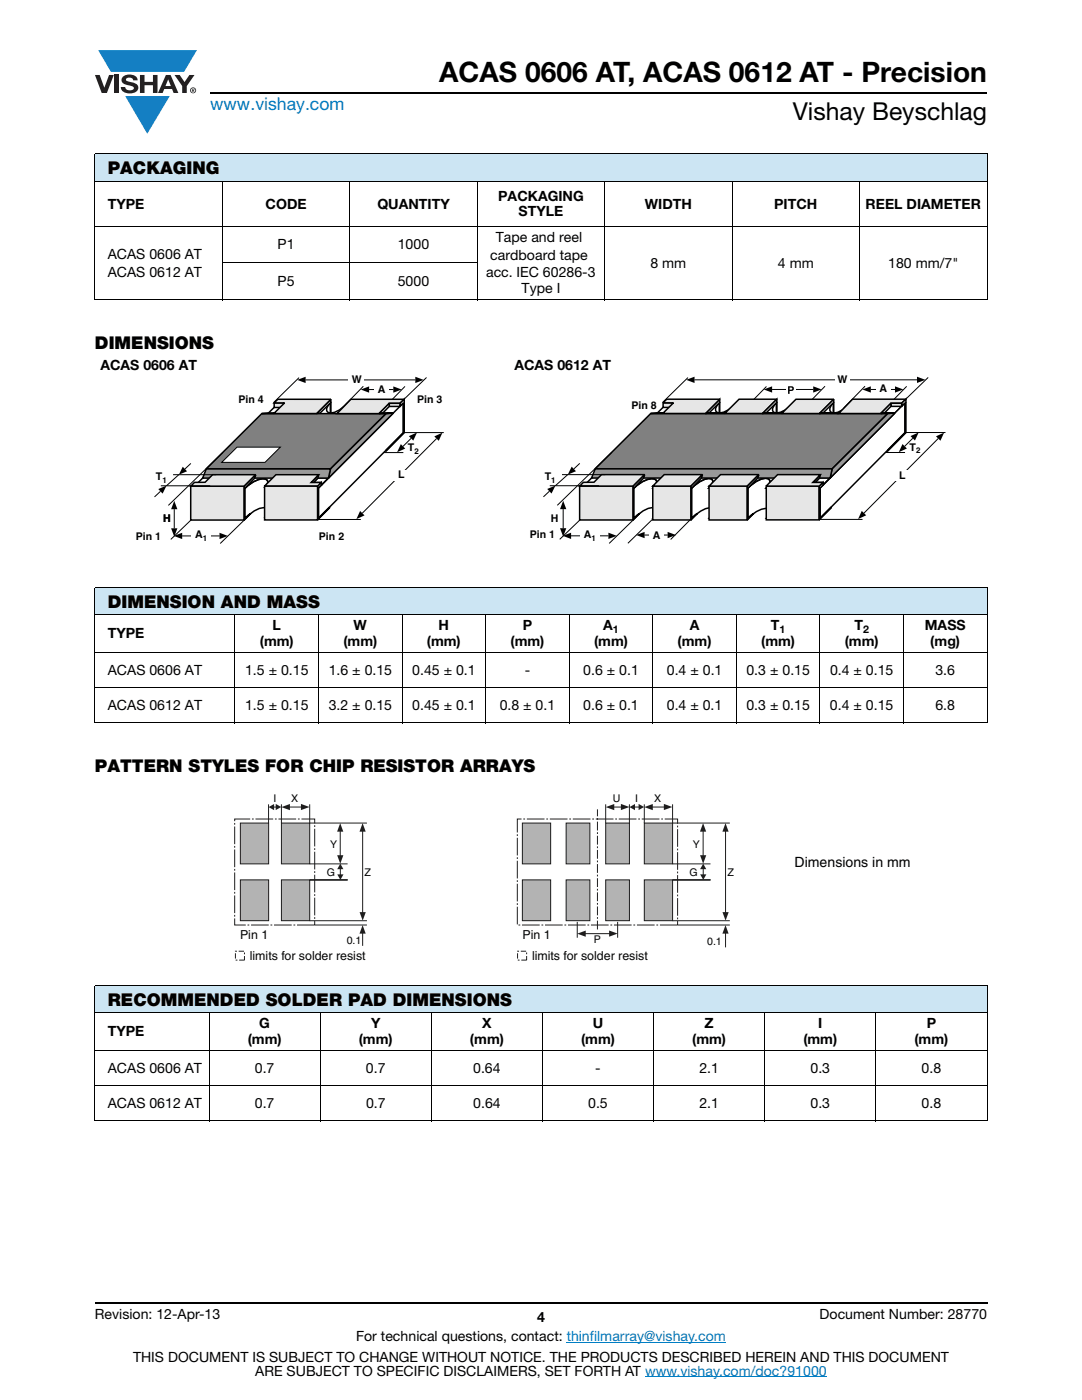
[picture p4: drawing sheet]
<svg xmlns="http://www.w3.org/2000/svg" width="216mm" height="279mm" viewBox="0 0 216 279" stroke-linecap="round" stroke-linejoin="round" font-family="sans-serif">
<g fill="#147fc3">
<path d="M19.6 10h19.7l-2.6 4.3h-1.1h-13.5z"/>
<path d="M25 19.2h8.9l-4.5 7.5z"/>
</g>
<g fill="#231f20">
<path d="M18.9 15h1l.9 2.5 1-2.5h.9l-1.4 3.6h-1z"/>
<path d="M22.9 15h.9v3.6h-.9z"/>
<path d="M24.6 15.3a2.1 2.1 0 0 1 2.8 .3l.1 .4h-.9a.79 .79 0 0 0-.7-.5 .79 .79 0 0 0-.8 .4l.3 .3 1 .2a1.08 1.08 0 0 1 1.2 1 1.08 1.08 0 0 1-1.1 1.2 1.73 1.73 0 0 1-2.4-1.2h.9a.96 .96 0 0 0 .8 .6 .96 .96 0 0 0 .9-.4 1.31 1.31 0 0 0-1.2-.6 1.03 1.03 0 0 1-1.1-.6 1.03 1.03 0 0 1 .2-1.1z"/>
<path d="M27.9 15h.9v1.3h1.7v-1.3h.9v3.6h-.9v-1.6h-1.7v1.6h-.9z"/>
<path d="M34.8 15h1.1l.9 1.4 1-1.4h1l-1.5 2.2v1.4h-.9v-1.4z"/>
<path d="M33.6 15.9l.5 1.3h-1.1zM33.1 15l-1.6 3.6h1l.3-.8h1.5l.3 .8h1l-1.6-3.6z"/>
<path d="M38.1 18a.46 .46 0 0 1 .9 0 .46 .46 0 0 1-.9 0zM37.9 18a.6 .6 0 0 0 1.2 0 .6 .6 0 0 0-1.2 0z"/>
<path d="M38.4 17.8h.2v.2h-.2zM38.3 17.7v.7h.1v-.3l.4 .3-.2-.3 .2-.2-.1-.2z"/>
</g>
<path d="M42 18.6h155M18.9 260h178.1" fill="none" stroke="#000" stroke-width=".36"/>
<path d="M113.1 267.9h31.7M128.7 274.8h36.3" fill="none" stroke="#007ec4" stroke-width=".2"/>
<g fill="#cce5f3">
<path d="M18.9 30.7h178.1v5.5h-178.1z"/>
<path d="M18.9 117.2h178.1v5.5h-178.1z"/>
<path d="M18.9 196.6h178.1v5.5h-178.1z"/>
</g>
<g fill="none" stroke="#000" stroke-width=".2">
<path d="M18.9 30.7h178.1M18.9 36.2h178.1M18.9 30.8v29M44.4 36.1v23.8M69.8 36.1v23.8M95.2 36.1v23.8M120.7 36.1v23.8M146.1 36.1v23.8M171.5 36.1v23.8M197 30.8v29M18.9 45.2h178.1M18.9 59.8h178.1"/>
<path d="M44.3 52.4h51M18.9 117.2h178.1M18.9 117.3v26.9M197 117.3v26.9M18.9 122.7h178.1M18.9 130.3h178.1M18.9 137.3h178.1M46.9 122.6v21.8M63.6 122.6v21.8M80.2 122.6v21.8M96.9 122.6v21.8M113.6 122.6v21.8"/>
<path d="M130.3 122.6v21.8M146.9 122.6v21.8M163.6 122.6v21.8M180.3 122.6v21.8M18.9 144.3h178.1M18.9 196.6h178.1M18.9 196.7v26.9M197 196.7v26.9M18.9 202.1h178.1M18.9 209.7h178.1M18.9 216.7h178.1M41.7 202v21.8"/>
<path d="M63.9 202v21.8M86.1 202v21.8M108.2 202v21.8M130.4 202v21.8M152.6 202v21.8M174.8 202v21.8M18.9 223.7h178.1"/>
</g>
<path d="M105.7 74.7h83v33.8h-83z" fill="#fff"/>
<path d="M137.3 75.4l-5.1 4.9M152.9 77.1l-4.2 4.4M164.6 77.1l-4.2 4.3M180.9 77.1l-4.2 4.3M185.2 75.3l-4.8 4.7M122 97.7l-10.3 9.9M173.2 90.3h7.4M180.3 86.3h8.4M131.5 102.4l-6.2 6M161 103.7h11.1" fill="none" stroke="#000" stroke-width=".2"/>
<path d="M116 97.4l17.2-17h10.3a1.3 1.3 0 0 0-.5 1.8 2.09 2.09 0 0 0 2.2-.3l1.8-1.5h7.9a1.32 1.32 0 0 0-.6 1.8 2.1 2.1 0 0 0 2.3-.3l1.8-1.5h7.8a1.3 1.3 0 0 0-.4 1.8 2.02 2.02 0 0 0 2.2-.3l1.7-1.5h10.9l-16.9 17h-10.8l.5-.6 .2-.9a1.26 1.26 0 0 0-1.8-.3l-1.6 1-.9 .8h-7.8l.5-.6 .2-.9a1.19 1.19 0 0 0-1.7-.2l-1.6 .9-.8 .8h-7.8l.5-.6 .2-.5v-.4a1.61 1.61 0 0 0-2-.1l-1.6 .9-.9 .7z" fill="none" stroke="#000" stroke-width=".3"/>
<path d="M118.8 93.6l11-11.1h47.3l-11 11.1z" fill-rule="evenodd" fill="#808080"/>
<path d="M116.1 97.4h10.4a5.5 5.5 0 0 1 3.9-1.8l.4 .1 .2 .3v.4l-.7 1h7.7a5.5 5.5 0 0 1 3.7-1.9l.4 .2 .1 .3v.4l-.8 1h7.9a5.3 5.3 0 0 1 3.7-1.9l.4 .1 .2 .3v.4l-.7 1.1h10.7v6h-10.7l.5-.6 .3-.5v-.4a1.35 1.35 0 0 0-1.9-.2l-1.6 .9-.9 .8h-7.8a1.54 1.54 0 0 0 .6-1.9 2.02 2.02 0 0 0-2.2 .4l-1.9 1.5h-7.7a1.36 1.36 0 0 0 .6-1.9 2.27 2.27 0 0 0-2.5 .4l-1.8 1.5h-10.5zM118.8 93.6l11-11.1h47.3l-11 11.1z" fill="none" stroke="#000" stroke-width=".3"/>
<path d="M180.6 80.4v6l-16.9 17v-6z" fill-rule="evenodd" fill="#fff"/>
<path d="M180.6 80.4v6l-16.9 17v-6z" fill="none" stroke="#000" stroke-width=".3"/>
<path d="M166 93.6l11.2-11.1 1.4-.1-13 13z" fill-rule="evenodd" fill="#999"/>
<path d="M166 93.6l11.2-11.1 1.4-.1-13 13z" fill="none" stroke="#000" stroke-width=".3"/>
<path d="M152.9 97h10.6v6.8h-10.6z" fill="#e6e6e6"/>
<path d="M152.9 97h10.6v6.8h-10.6zM162.2 96.3h2v.5h-2zM163.6 95.4h2.1l-1.4 1.4h-2.1z" fill="none" stroke="#000" stroke-width=".3"/>
<path d="M163.5 97l.7-.7v.5l-.6 .6v6l2.3-2.2v.2l-2.4 2.4z" fill-rule="evenodd" fill="#e6e6e6"/>
<path d="M163.5 97l.7-.7v.5l-.6 .6v6l2.3-2.2v.2l-2.4 2.4z" fill="none" stroke="#000" stroke-width=".3"/>
<path d="M118.8 93.6h47.2l-.4 1.8h-47.6z" fill-rule="evenodd" fill="#999"/>
<path d="M118.8 93.6h47.2l-.4 1.8h-47.6z" fill="none" stroke="#000" stroke-width=".3"/>
<path d="M163.7 94.7l-.1 .7-1.4 1.4v-.5z" fill-rule="evenodd" fill="#e6e6e6"/>
<path d="M163.7 94.7l-.1 .7-1.4 1.4v-.5z" fill="none" stroke="#000" stroke-width=".3"/>
<path d="M155.2 94.7h8.5l-1.5 1.6h2l-.7 .7h-10.6z" fill-rule="evenodd" fill="#e6e6e6"/>
<path d="M155.2 94.7h8.5l-1.5 1.6h2l-.7 .7h-10.6z" fill="none" stroke="#000" stroke-width=".3"/>
<path d="M141.5 97h7.6v6.8h-7.6z" fill="#e6e6e6"/>
<path d="M141.5 97h7.6v6.8h-7.6z" fill="none" stroke="#000" stroke-width=".3"/>
<path d="M143.8 94.7h7.6l-2.3 2.3h-7.6z" fill-rule="evenodd" fill="#e6e6e6"/>
<path d="M143.8 94.7h7.6l-2.3 2.3h-7.6z" fill="none" stroke="#000" stroke-width=".3"/>
<path d="M151.4 94.7l-.2 .7-1.9 2v6l1.1-.9-1.3 1.3v-6.8z" fill-rule="evenodd" fill="#e6e6e6"/>
<path d="M151.4 94.7l-.2 .7-1.9 2v6l1.1-.9-1.3 1.3v-6.8z" fill="none" stroke="#000" stroke-width=".3"/>
<path d="M130.3 97h7.6v6.8h-7.6z" fill="#e6e6e6"/>
<path d="M130.3 97h7.6v6.8h-7.6z" fill="none" stroke="#000" stroke-width=".3"/>
<path d="M132.5 94.7h7.7l-2.3 2.3h-7.6z" fill-rule="evenodd" fill="#e6e6e6"/>
<path d="M132.5 94.7h7.7l-2.3 2.3h-7.6z" fill="none" stroke="#000" stroke-width=".3"/>
<path d="M140.2 94.7l-.2 .7-2 2v6l1.2-.9-1.3 1.3v-6.8z" fill-rule="evenodd" fill="#e6e6e6"/>
<path d="M140.2 94.7l-.2 .7-2 2v6l1.2-.9-1.3 1.3v-6.8z" fill="none" stroke="#000" stroke-width=".3"/>
<path d="M115.7 97h10.6v6.8h-10.6z" fill="#e6e6e6"/>
<path d="M115.7 97h10.6v6.8h-10.6z" fill="none" stroke="#000" stroke-width=".3"/>
<path d="M116.4 96.3l2.1-.1 1.5-1.5h8.6l-2.3 2.3h-10.6z" fill-rule="evenodd" fill="#e6e6e6"/>
<path d="M116.4 96.3l2.1-.1 1.5-1.5h8.6l-2.3 2.3h-10.6z" fill="none" stroke="#000" stroke-width=".3"/>
<path d="M128.6 94.7l-.2 .7-1.9 2v6l1.1-.9-1.3 1.3v-6.8z" fill-rule="evenodd" fill="#e6e6e6"/>
<path d="M128.6 94.7l-.2 .7-1.9 2v6l1.1-.9-1.3 1.3v-6.8z" fill="none" stroke="#000" stroke-width=".3"/>
<path d="M170.1 79.7h10.6l-.8 .8h-2.1l-2.1 2h-8.4z" fill-rule="evenodd" fill="#e6e6e6"/>
<path d="M170.1 79.7h10.6l-.8 .8h-2.1l-2.1 2h-8.4z" fill="none" stroke="#000" stroke-width=".3"/>
<path d="M179.9 80.5l.9-.9v6.8l-3.6 3.6-.1-.2 3.5-3.5v-5.9l-.7 .7z" fill-rule="evenodd" fill="#e6e6e6"/>
<path d="M179.9 80.5l.9-.9v6.8l-3.6 3.6-.1-.2 3.5-3.5v-5.9l-.7 .7z" fill="none" stroke="#000" stroke-width=".3"/>
<path d="M177.8 80.5h2.1v.6h-2.1z" fill="#e6e6e6"/>
<path d="M177.8 80.5h2.1v.6h-2.1z" fill="none" stroke="#000" stroke-width=".3"/>
<path d="M177.8 80.5v.6l-1.3 1.3-.8 .1z" fill-rule="evenodd" fill="#e6e6e6"/>
<path d="M177.8 80.5v.6l-1.3 1.3-.8 .1z" fill="none" stroke="#000" stroke-width=".3"/>
<path d="M156 82.5l2.8-2.8h7.6l-2.9 2.8z" fill-rule="evenodd" fill="#e6e6e6"/>
<path d="M156 82.5l2.8-2.8h7.6l-2.9 2.8z" fill="none" stroke="#000" stroke-width=".3"/>
<path d="M163.5 82.5l2.9-2.8v2.7h-.1v-2l-2 2z" fill-rule="evenodd" fill="#e6e6e6"/>
<path d="M163.5 82.5l2.9-2.8v2.7h-.1v-2l-2 2z" fill="none" stroke="#000" stroke-width=".3"/>
<path d="M147.5 79.7h7.5l-2.8 2.8h-7.6z" fill-rule="evenodd" fill="#e6e6e6"/>
<path d="M147.5 79.7h7.5l-2.8 2.8h-7.6z" fill="none" stroke="#000" stroke-width=".3"/>
<path d="M152.2 82.5l2.8-2.8v2.7h-.1v-2l-2 2z" fill-rule="evenodd" fill="#e6e6e6"/>
<path d="M152.2 82.5l2.8-2.8v2.7h-.1v-2l-2 2z" fill="none" stroke="#000" stroke-width=".3"/>
<path d="M140.8 82.5l2.8-2.8v2.7h-.1v-2l-2 2z" fill-rule="evenodd" fill="#e6e6e6"/>
<path d="M140.8 82.5l2.8-2.8v2.7h-.1v-2l-2 2z" fill="none" stroke="#000" stroke-width=".3"/>
<path d="M132.3 80.4h3.1v.9h-3.1z" fill="#e6e6e6"/>
<path d="M132.3 80.4h3.1v.9h-3.1z" fill="none" stroke="#000" stroke-width=".3"/>
<path d="M133 79.7h10.6l-2.8 2.8h-8.6l2.2-2.1h-2.1z" fill-rule="evenodd" fill="#e6e6e6"/>
<path d="M133 79.7h10.6l-2.8 2.8h-8.6l2.2-2.1h-2.1zM129.8 82.5l2.5-.1zM140.8 82.5l3.9-.1zM152.1 82.5l4-.1zM163.5 82.5l3.9-.1zM175.8 82.5l2.8-.1z" fill="none" stroke="#000" stroke-width=".3"/>
<path d="M129.8 82.5h2.5M140.8 82.5h3.9M152.1 82.5h4M163.5 82.5h3.9M175.8 82.5h2.8" fill="none" stroke="#808080" stroke-width=".2"/>
<g fill="none" stroke="#000" stroke-width=".2">
<path d="M138.6 75.8h44.4M154.1 77.7h8.2M172.6 77.1l-4.2 4.3M173.7 77.7h4.9M109.6 98l-1.2 1.2M109.7 96.9h9.8M112.1 94.7h8.6M113.3 94.7l-2.5 2.2M115.7 92.5l-1.2 1.1M122.1 90.2l-10.9 10.7M182.1 87.5l-1.6 1.6M187.2 87.5l-14.8 14.9"/>
<path d="M112.4 101.6v3.8M127.8 102.4l-6.2 6.1"/>
</g>
<g fill="#000">
<path d="M136.9 75.8l1.7-.6v1.2zM152.4 77.7l1.7-.6v1.3zM162.3 77.1l1.6 .6-1.6 .7zM172.1 77.7l1.7-.6v1.3zM178.6 77.1l1.7 .6-1.7 .7zM183 75.2l1.7 .6-1.7 .6zM109.2 97.6l1.6-.7-.7 1.6zM112.4 99.9l.6 1.7h-1.3zM114.1 93.1l.8 .9-1.6 .7zM180.1 88.6l.9 .9-1.7 .7zM181.7 87l1.6-.7-.7 1.6zM186.8 87.1l1.6-.8-.7 1.7z"/>
<path d="M111.7 105.4h1.3l-.6 1.7zM172 102l.8 .8-1.6 .8z"/>
</g>
<g fill="#fff">
<path d="M166.7 75.3h2.8v.9h-2.8z"/>
<path d="M156.9 77.5h1.9v.5h-1.9z"/>
</g>
<path d="M157.6 77.3v.5a.32 .32 0 0 0 .3 0 .32 .32 0 0 0 .2-.3zM157.2 77.1h.5a.5 .5 0 0 1 .7 .4 .5 .5 0 0 1-.6 .5h-.2v.6h-.4z" fill-rule="evenodd" fill="#000"/>
<g fill="#fff">
<path d="M174.7 77.5h3v.4h-3z"/>
<path d="M178.6 93.9h2.4v2.1h-2.4z"/>
</g>
<path d="M128.6 106.8h4.6M137.7 103.7l-3.9 4" fill="none" stroke="#000" stroke-width=".2"/>
<path d="M126.9 106.8l1.7-.6v1.2zM133.2 106.2l1.7 .6-1.7 .6z" fill="#000"/>
<path d="M129.6 106.5h2.9v.6h-2.9z" fill="#fff"/>
<path d="M113.9 106.9h7.5" fill="none" stroke="#000" stroke-width=".2"/>
<path d="M112.3 106.9l1.7-.6v1.3zM121.4 106.3l1.7 .6-1.7 .7z" fill="#000"/>
<g fill="#fff">
<path d="M115.7 106.7h3.9v.5h-3.9z"/>
<path d="M27.1 74.7h61.5v33.8h-61.5z"/>
</g>
<path d="M59.7 75.4l-5.1 4.9M80.8 77.1l-4.2 4.4M85.1 75.3l-4.9 4.7M44.4 97.8l-10.3 9.9M73.1 90.3h7.4M80.1 86.3h8.5M60.9 103.7h11.1" fill="none" stroke="#000" stroke-width=".2"/>
<path d="M69.4 80.4a5 5 0 0 1-3.7 2l-.3-.2a1.3 1.3 0 0 1 .5-1.8h-10.3l-17.2 17h10.5a4.5 4.5 0 0 1 4.2-1.7l.3 .2v.4l-.7 1.1" fill="none" stroke="#000" stroke-width=".3"/>
<path d="M41.2 93.6l11-11.1h24.8l-11 11.1z" fill-rule="evenodd" fill="#808080"/>
<path d="M41.2 93.6l11-11.1h24.8l-11 11.1zM52.7 97.4l.5-.5 .2-.5v-.4a1.42 1.42 0 0 0-1.9-.3l-1.7 .9-.9 .8h-10.4v6h10.4a5.5 5.5 0 0 1 4-2l.4 .1a1.36 1.36 0 0 1-.6 1.9" fill="none" stroke="#000" stroke-width=".3"/>
<path d="M80.5 80.4v6l-16.9 17v-6z" fill-rule="evenodd" fill="#fff"/>
<path d="M80.5 80.4v6l-16.9 17v-6z" fill="none" stroke="#000" stroke-width=".3"/>
<path d="M65.9 93.6l11.2-11.1 1.4-.1-13 13z" fill-rule="evenodd" fill="#999"/>
<path d="M62.1 96.3h2v.5h-2zM63.5 95.4h2l-1.3 1.4h-2.1zM65.9 93.6l11.2-11.1 1.4-.1-13 13z" fill="none" stroke="#000" stroke-width=".3"/>
<path d="M63.3 97l.8-.7v.5l-.6 .6v6l2.3-2.2-.1 .2-2.4 2.4z" fill-rule="evenodd" fill="#e6e6e6"/>
<path d="M63.3 97l.8-.7v.5l-.6 .6v6l2.3-2.2-.1 .2-2.4 2.4z" fill="none" stroke="#000" stroke-width=".3"/>
<path d="M41.2 93.6h24.7l-.4 1.8h-25.1z" fill-rule="evenodd" fill="#999"/>
<path d="M41.2 93.6h24.7l-.4 1.8h-25.1z" fill="none" stroke="#000" stroke-width=".3"/>
<path d="M63.6 94.7l-.1 .7-1.4 1.4v-.5z" fill-rule="evenodd" fill="#e6e6e6"/>
<path d="M63.6 94.7l-.1 .7-1.4 1.4v-.5z" fill="none" stroke="#000" stroke-width=".3"/>
<path d="M52.8 97l2.3-2.3h8.5l-1.5 1.6h2l-.7 .7z" fill-rule="evenodd" fill="#e6e6e6"/>
<path d="M52.8 97l2.3-2.3h8.5l-1.5 1.6h2l-.7 .7z" fill="none" stroke="#000" stroke-width=".3"/>
<path d="M38.1 97h10.6v6.8h-10.6z" fill="#e6e6e6"/>
<path d="M38.1 97h10.6v6.8h-10.6z" fill="none" stroke="#000" stroke-width=".3"/>
<path d="M38.8 96.3h2.1l1.5-1.6h8.6l-2.3 2.3h-10.6z" fill-rule="evenodd" fill="#e6e6e6"/>
<path d="M38.8 96.3h2.1l1.5-1.6h8.6l-2.3 2.3h-10.6z" fill="none" stroke="#000" stroke-width=".3"/>
<path d="M51 94.7l-.2 .7-1.9 2v6l1.1-.9-1.3 1.3v-6.8z" fill-rule="evenodd" fill="#e6e6e6"/>
<path d="M51 94.7l-.2 .7-1.9 2v6l1.1-.9-1.3 1.3v-6.8z" fill="none" stroke="#000" stroke-width=".3"/>
<path d="M70 79.7h10.6l-.8 .8h-2.1l-2.1 2h-8.4z" fill-rule="evenodd" fill="#e6e6e6"/>
<path d="M70 79.7h10.6l-.8 .8h-2.1l-2.1 2h-8.4z" fill="none" stroke="#000" stroke-width=".3"/>
<path d="M79.8 80.5l.9-.8v6.7l-3.6 3.6-.1-.2 3.5-3.4v-6l-.7 .7z" fill-rule="evenodd" fill="#e6e6e6"/>
<path d="M79.8 80.5l.9-.8v6.7l-3.6 3.6-.1-.2 3.5-3.4v-6l-.7 .7z" fill="none" stroke="#000" stroke-width=".3"/>
<path d="M77.7 80.5h2.1v.6h-2.1z" fill="#e6e6e6"/>
<path d="M77.7 80.5h2.1v.6h-2.1z" fill="none" stroke="#000" stroke-width=".3"/>
<path d="M77.7 80.5v.6l-1.3 1.3-.8 .1z" fill-rule="evenodd" fill="#e6e6e6"/>
<path d="M77.7 80.5v.6l-1.3 1.3-.8 .1z" fill="none" stroke="#000" stroke-width=".3"/>
<path d="M63.2 82.5l2.8-2.8v2.7h-.1v-2l-2 2z" fill-rule="evenodd" fill="#e6e6e6"/>
<path d="M63.2 82.5l2.8-2.8v2.7h-.1v-2l-2 2z" fill="none" stroke="#000" stroke-width=".3"/>
<path d="M54.7 80.4h3.1v.9h-3.1z" fill="#e6e6e6"/>
<path d="M54.7 80.4h3.1v.9h-3.1z" fill="none" stroke="#000" stroke-width=".3"/>
<path d="M55.4 79.7h10.6l-2.8 2.8h-8.6l2.2-2.1h-2.1z" fill-rule="evenodd" fill="#e6e6e6"/>
<path d="M55.4 79.7h10.6l-2.8 2.8h-8.6l2.2-2.1h-2.1zM52.2 82.5l2.5-.1zM75.7 82.5l2.8-.1z" fill="none" stroke="#000" stroke-width=".3"/>
<path d="M52.2 82.5h2.5M75.7 82.5h2.8" fill="none" stroke="#808080" stroke-width=".2"/>
<g fill="none" stroke="#000" stroke-width=".2">
<path d="M61 75.8h21.9M72.5 77.1l-4.2 4.3M73.6 77.7h4.9M32 98l-1.2 1.2M32.1 96.9h9.8M34.5 94.7h8.6M35.7 94.7l-2.5 2.3M38.1 92.5l-1.2 1.1M44.5 90.3l-10.9 10.6M82 87.5l-1.6 1.6M87.1 87.5l-14.8 14.9M34.8 101.6v3.9"/>
<path d="M50.1 102.4l-6.2 6.1"/>
</g>
<path d="M59.3 75.8l1.7-.6v1.2zM72 77.7l1.7-.6v1.3zM78.5 77.1l1.7 .6-1.7 .7zM82.9 75.2l1.6 .6-1.6 .6zM31.6 97.6l1.6-.7-.8 1.6zM34.8 100l.6 1.6h-1.3zM36.5 93.1l.8 1-1.6 .6zM80 88.6l.9 .9-1.7 .8zM81.6 87l1.6-.7-.7 1.6zM86.7 87.1l1.6-.8-.8 1.7zM34.1 105.4h1.3l-.6 1.7zM71.9 102l.8 .9-1.6 .7z" fill="#000"/>
<g fill="#fff">
<path d="M69.6 75.4h3v.8h-3z"/>
<path d="M74.6 77.5h3v.4h-3z"/>
<path d="M78.5 93.9h2.4v2.1h-2.4z"/>
</g>
<path d="M36.3 107h7.5" fill="none" stroke="#000" stroke-width=".2"/>
<path d="M34.7 107l1.7-.7v1.3zM43.8 106.3l1.7 .7-1.7 .6z" fill="#000"/>
<path d="M38.1 106.7h3.9v.5h-3.9z" fill="#fff"/>
<path d="M52.8 97h10.6v6.8h-10.6z" fill="#e6e6e6"/>
<path d="M52.8 97h10.6v6.8h-10.6z" fill="none" stroke="#000" stroke-width=".3"/>
<path d="M44.2 92.3l3.1-3.1h8.6l-3 3.1z" fill-rule="evenodd" fill="#fff"/>
<path d="M44.2 92.3l3.1-3.1h8.6l-3 3.1z" fill="none" stroke="#000" stroke-width=".2"/>
<path d="M103 158.2h43.4v34h-43.4z" fill="#fff"/>
<path d="M104.2 164.3h5.7v8.1h-5.7z" fill="#b3b3b3"/>
<path d="M104.2 164.3h5.7v8.1h-5.7z" fill="none" stroke="#201d1e" stroke-width=".2"/>
<path d="M104.2 175.6h5.7v8.1h-5.7z" fill="#b3b3b3"/>
<path d="M104.2 175.6h5.7v8.1h-5.7z" fill="none" stroke="#201d1e" stroke-width=".2"/>
<path d="M128.6 164.3h5.6v8.1h-5.6z" fill="#b3b3b3"/>
<path d="M128.6 164.3h5.6v8.1h-5.6z" fill="none" stroke="#201d1e" stroke-width=".2"/>
<path d="M128.6 175.6h5.6v8.1h-5.6z" fill="#b3b3b3"/>
<path d="M128.6 175.6h5.6v8.1h-5.6z" fill="none" stroke="#201d1e" stroke-width=".2"/>
<path d="M113 164.3h4.7v8.1h-4.7z" fill="#b3b3b3"/>
<path d="M113 164.3h4.7v8.1h-4.7z" fill="none" stroke="#201d1e" stroke-width=".2"/>
<path d="M113 175.6h4.7v8.1h-4.7z" fill="#b3b3b3"/>
<path d="M113 175.6h4.7v8.1h-4.7z" fill="none" stroke="#201d1e" stroke-width=".2"/>
<path d="M120.9 164.3h4.7v8.1h-4.7z" fill="#b3b3b3"/>
<path d="M120.9 164.3h4.7v8.1h-4.7z" fill="none" stroke="#201d1e" stroke-width=".2"/>
<path d="M120.9 175.6h4.7v8.1h-4.7z" fill="#b3b3b3"/>
<path d="M120.9 160.5v3.8M120.9 175.6h4.7v8.1h-4.7zM122.4 161.1h1.8M125.6 160.5v3.8M128.6 160.5v3.8M134.2 160.5v3.8h11.4M134.2 172.4h7.6M134.2 175.6h7.6M134.2 183.8h11.4M135.2 184.6h10.4" fill="none" stroke="#201d1e" stroke-width=".2"/>
<path d="M103.2 163.5h32v21.1h-32z" fill="none" stroke="#201d1e" stroke-width=".2" stroke-dasharray="3.5 .4 .4 .4" stroke-linecap="butt"/>
<path d="M119.2 185.5v-24" fill="none" stroke="#201d1e" stroke-width=".2" stroke-dasharray="1.8 .4 .4 .4" stroke-linecap="butt"/>
<g fill="#201d1e">
<path d="M123.9 160.4l1.7 .7-1.7 .6z"/>
<path d="M120.9 161.1l1.7-.6v1.2z"/>
</g>
<path d="M126.4 161.1h1.3" fill="none" stroke="#201d1e" stroke-width=".2"/>
<g fill="#201d1e">
<path d="M127.4 160.4l1.1 .7-1.1 .6z"/>
<path d="M125.6 161.1l1.1-.6v1.2z"/>
</g>
<path d="M130.1 161.1h2.7" fill="none" stroke="#201d1e" stroke-width=".2"/>
<g fill="#201d1e">
<path d="M132.5 160.4l1.7 .7-1.7 .6z"/>
<path d="M128.6 161.1l1.7-.6v1.2z"/>
</g>
<path d="M140.3 165.7v5.2" fill="none" stroke="#201d1e" stroke-width=".2"/>
<g fill="#201d1e">
<path d="M140.3 164.3l.6 1.7h-1.2z"/>
<path d="M139.7 170.7h1.2l-.6 1.7z"/>
</g>
<path d="M140.3 173.2v1.6" fill="none" stroke="#201d1e" stroke-width=".2"/>
<g fill="#201d1e">
<path d="M140.3 172.4l.6 1.1h-1.2z"/>
<path d="M139.7 174.5h1.2l-.6 1.1z"/>
</g>
<path d="M144.8 165.7v16.5" fill="none" stroke="#201d1e" stroke-width=".2"/>
<g fill="#201d1e">
<path d="M144.8 164.3l.6 1.7h-1.3z"/>
<path d="M144.2 182h1.2l-.6 1.7z"/>
</g>
<path d="M144.8 186v3.1" fill="none" stroke="#201d1e" stroke-width=".2"/>
<path d="M144.8 184.6l.6 1.7h-1.3z" fill="#201d1e"/>
<path d="M103.3 189.8h1.8v1.8h-1.8z" fill="none" stroke="#201d1e" stroke-width=".2" stroke-dasharray="1.1 .4 .4 .4" stroke-linecap="butt"/>
<path d="M115.2 184v3.1M116.7 186.3h5.1M123.2 184v3.1" fill="none" stroke="#201d1e" stroke-width=".2"/>
<g fill="#201d1e">
<path d="M121.5 185.7l1.7 .6-1.7 .6z"/>
<path d="M115.2 186.3l1.7-.6v1.3z"/>
</g>
<path d="M46.7 158.2h27.3v34h-27.3z" fill="#fff"/>
<path d="M56.2 164.3h5.6v8.1h-5.6z" fill="#b3b3b3"/>
<path d="M56.2 164.3h5.6v8.1h-5.6z" fill="none" stroke="#201d1e" stroke-width=".2"/>
<path d="M56.2 175.6h5.6v8.1h-5.6z" fill="#b3b3b3"/>
<path d="M53.6 160.5v3.8M54 161.1h1.3M56.2 160.5v3.8M56.2 175.6h5.6v8.1h-5.6zM61.8 160.5v3.8h11.4M61.8 172.4h7.6M61.8 175.6h7.6M61.8 183.8h11.4M62.8 184.6h10.4" fill="none" stroke="#201d1e" stroke-width=".2"/>
<path d="M46.8 163.5h16v21.1h-16z" fill="none" stroke="#201d1e" stroke-width=".2" stroke-dasharray="3.5 .4 .4 .4" stroke-linecap="butt"/>
<g fill="#201d1e">
<path d="M55 160.4l1.1 .7-1.1 .6z"/>
<path d="M53.6 161.1l1.1-.6v1.2z"/>
</g>
<path d="M57.7 161.1h2.7" fill="none" stroke="#201d1e" stroke-width=".2"/>
<g fill="#201d1e">
<path d="M60.1 160.4l1.7 .7-1.7 .6z"/>
<path d="M56.1 161.1l1.8-.6v1.2z"/>
</g>
<path d="M67.9 165.7v5.2" fill="none" stroke="#201d1e" stroke-width=".2"/>
<g fill="#201d1e">
<path d="M67.9 164.3l.6 1.7h-1.2z"/>
<path d="M67.3 170.7h1.2l-.6 1.7z"/>
</g>
<path d="M67.9 173.2v1.6" fill="none" stroke="#201d1e" stroke-width=".2"/>
<g fill="#201d1e">
<path d="M67.9 172.4l.6 1.1h-1.2z"/>
<path d="M67.3 174.5h1.2l-.6 1.1z"/>
</g>
<path d="M72.4 165.7v16.5" fill="none" stroke="#201d1e" stroke-width=".2"/>
<g fill="#201d1e">
<path d="M72.4 164.3l.6 1.7h-1.3z"/>
<path d="M71.8 182h1.2l-.6 1.7z"/>
</g>
<path d="M72.4 186v2.8" fill="none" stroke="#201d1e" stroke-width=".2"/>
<path d="M72.4 184.6l.6 1.7h-1.3z" fill="#201d1e"/>
<path d="M47 189.8h1.8v1.8h-1.8z" fill="none" stroke="#201d1e" stroke-width=".2" stroke-dasharray="1.1 .4 .4 .4" stroke-linecap="butt"/>
<path d="M48 164.3h5.6v8.1h-5.6z" fill="#b3b3b3"/>
<path d="M48 164.3h5.6v8.1h-5.6z" fill="none" stroke="#201d1e" stroke-width=".2"/>
<path d="M48 175.6h5.6v8.1h-5.6z" fill="#b3b3b3"/>
<path d="M48 175.6h5.6v8.1h-5.6z" fill="none" stroke="#201d1e" stroke-width=".2"/>
<text font-size="5.6" x="87.7" y="16.4">ACAS 0606 AT, ACAS 0612 AT - Precision</text>
<text font-size="4.9" x="158.2" y="24">Vishay Beyschlag</text>
<text font-size="3.5" fill="#007ec4" x="42" y="21.9">www.vishay.com</text>
<g font-size="3.5">
<text x="21.5" y="34.8">PACKAGING</text>
<text x="18.9" y="69.6">DIMENSIONS</text>
<text x="21.5" y="121.3">DIMENSION AND MASS</text>
<text x="18.9" y="154">PATTERN STYLES FOR CHIP RESISTOR ARRAYS</text>
<text x="21.5" y="200.7">RECOMMENDED SOLDER PAD DIMENSIONS</text>
</g>
<g font-size="2.8">
<text x="21.5" y="41.6">TYPE</text>
<text x="53" y="41.6">CODE</text>
<text x="75.3" y="41.6">QUANTITY</text>
<text x="99.4" y="40">PACKAGING</text>
<text x="128.7" y="41.6">WIDTH</text>
<text x="154.5" y="41.6">PITCH</text>
<text x="172.7" y="41.6">REEL DIAMETER</text>
<text x="103.5" y="43.2">STYLE</text>
<text x="21.5" y="51.7">ACAS 0606 AT</text>
<text x="55.4" y="49.7">P1</text>
<text x="79.4" y="49.7">1000</text>
<text x="97.8" y="51.8">cardboard tape</text>
<text x="98.9" y="48.3">Tape and reel</text>
<text x="129.8" y="53.4">8 mm</text>
<text x="155.2" y="53.4">4 mm</text>
<text x="177.2" y="53.4">180 mm/7&quot;</text>
<text x="21.5" y="55.2">ACAS 0612 AT</text>
<text x="55.4" y="57">P5</text>
<text x="79.4" y="57">5000</text>
<text x="97" y="55.4">acc. IEC 60286-3</text>
<text x="104.1" y="58.5">Type I</text>
<text x="20" y="73.8">ACAS 0606 AT</text>
<text x="102.6" y="73.8">ACAS 0612 AT</text>
<text x="54.4" y="125.8">L</text>
<text x="70.6" y="125.8">W</text>
<text x="87.5" y="125.8">H</text>
<text x="104.3" y="125.8">P</text>
<text x="120.4" y="125.8">A</text>
<text x="137.6" y="125.8">A</text>
<text x="153.8" y="125.8">T</text>
<text x="170.5" y="125.8">T</text>
<text x="184.5" y="125.8">MASS</text>
<text x="21.5" y="127.4">TYPE</text>
<text x="51.8" y="129">(mm)</text>
<text x="68.5" y="129">(mm)</text>
<text x="85.2" y="129">(mm)</text>
<text x="101.9" y="129">(mm)</text>
<text x="118.5" y="129">(mm)</text>
<text x="135.2" y="129">(mm)</text>
<text x="151.9" y="129">(mm)</text>
<text x="168.6" y="129">(mm)</text>
<text x="185.6" y="129">(mg)</text>
<text x="21.5" y="134.7">ACAS 0606 AT</text>
<text x="48.9" y="134.7">1.5 ± 0.15</text>
<text x="65.6" y="134.7">1.6 ± 0.15</text>
<text x="82.2" y="134.7">0.45 ± 0.1</text>
<text x="104.7" y="134.7">-</text>
<text x="116.4" y="134.7">0.6 ± 0.1</text>
<text x="133.1" y="134.7">0.4 ± 0.1</text>
<text x="148.9" y="134.7">0.3 ± 0.15</text>
<text x="165.6" y="134.7">0.4 ± 0.15</text>
<text x="186.7" y="134.7">3.6</text>
<text x="21.5" y="141.7">ACAS 0612 AT</text>
<text x="48.9" y="141.7">1.5 ± 0.15</text>
<text x="65.6" y="141.7">3.2 ± 0.15</text>
<text x="82.2" y="141.7">0.45 ± 0.1</text>
<text x="99.7" y="141.7">0.8 ± 0.1</text>
<text x="116.4" y="141.7">0.6 ± 0.1</text>
<text x="133.1" y="141.7">0.4 ± 0.1</text>
<text x="148.9" y="141.7">0.3 ± 0.15</text>
<text x="165.6" y="141.7">0.4 ± 0.15</text>
<text x="186.7" y="141.7">6.8</text>
<text x="158.5" y="173">Dimensions in mm</text>
<text x="21.5" y="206.8">TYPE</text>
<text x="49.4" y="208.4">(mm)</text>
<text x="51.7" y="205.2">G</text>
<text x="71.6" y="208.4">(mm)</text>
<text x="74" y="205.2">Y</text>
<text x="93.8" y="208.4">(mm)</text>
<text x="96.2" y="205.2">X</text>
<text x="116" y="208.4">(mm)</text>
<text x="118.3" y="205.2">U</text>
<text x="138.1" y="208.4">(mm)</text>
<text x="140.6" y="205.2">Z</text>
<text x="160.3" y="208.4">(mm)</text>
<text x="163.3" y="205.2">I</text>
<text x="182.5" y="208.4">(mm)</text>
<text x="184.9" y="205.2">P</text>
<text x="21.5" y="214.1">ACAS 0606 AT</text>
<text x="50.8" y="214.1">0.7</text>
<text x="73" y="214.1">0.7</text>
<text x="94.4" y="214.1">0.64</text>
<text x="118.8" y="214.1">-</text>
<text x="139.6" y="214.1">2.1</text>
<text x="161.7" y="214.1">0.3</text>
<text x="183.9" y="214.1">0.8</text>
<text x="21.5" y="221.1">ACAS 0612 AT</text>
<text x="50.9" y="221.1">0.7</text>
<text x="73" y="221.1">0.7</text>
<text x="94.4" y="221.1">0.64</text>
<text x="117.4" y="221.1">0.5</text>
<text x="139.6" y="221.1">2.1</text>
<text x="161.7" y="221.1">0.3</text>
<text x="183.9" y="221.1">0.8</text>
<text x="18.9" y="263.3">Revision: 12-Apr-13</text>
<text x="107.2" y="263.8">4</text>
<text x="163.6" y="263.3">Document Number: 28770</text>
<text x="71.1" y="267.7">For technical questions, contact: thinfilmarray@vishay.com</text>
<text x="26.5" y="271.7">THIS DOCUMENT IS SUBJECT TO CHANGE WITHOUT NOTICE. THE PRODUCTS DESCRIBED HEREIN AND THIS DOCUMENT</text>
<text x="50.9" y="274.6">ARE SUBJECT TO SPECIFIC DISCLAIMERS, SET FORTH AT www.vishay.com/doc?91000</text>
</g>
<g font-size="2.5" fill="#040503">
<text x="47.9" y="187.3">Pin 1</text>
<text x="49.8" y="191.6">limits for solder resist</text>
<text x="104.3" y="187.3">Pin 1</text>
<text x="106.2" y="191.6">limits for solder resist</text>
</g>
<g font-size="2.1">
<text x="70.2" y="76.5">W</text>
<text x="167.1" y="76.5">W</text>
<text x="47.6" y="80.5">Pin 4</text>
<text x="75.4" y="78.3">A</text>
<text x="83.2" y="80.5">Pin 3</text>
<text x="126" y="81.6">Pin 8</text>
<text x="175.5" y="78.3">A</text>
<text x="81.4" y="90">T</text>
<text x="181.5" y="90">T</text>
<text x="31.1" y="95.9">T</text>
<text x="79.4" y="95.5">L</text>
<text x="108.7" y="95.9">T</text>
<text x="179.4" y="95.6">L</text>
<text x="27.1" y="107.8">Pin 1</text>
<text x="32.6" y="104.3">H</text>
<text x="38.9" y="107.4">A</text>
<text x="63.6" y="107.8">Pin 2</text>
<text x="105.7" y="107.4">Pin 1</text>
<text x="109.9" y="104.2">H</text>
<text x="116.5" y="107.4">A</text>
<text x="130.3" y="107.5">A</text>
<text x="122.3" y="126.3">1</text>
<text x="155.6" y="126.3">1</text>
<text x="172.2" y="126.3">2</text>
</g>
<g font-size="2.1" fill="#040503">
<text x="54.6" y="160.1">I</text>
<text x="58.1" y="160.1">X</text>
<text x="122.3" y="160.1">U</text>
<text x="126.7" y="160.1">I</text>
<text x="130.5" y="160.1">X</text>
<text x="65.9" y="169.2">Y</text>
<text x="138.3" y="169.2">Y</text>
<text x="65.2" y="174.8">G</text>
<text x="72.7" y="174.8">Z</text>
<text x="137.6" y="174.8">G</text>
<text x="145.1" y="174.8">Z</text>
<text x="69.2" y="188.4">0.1</text>
<text x="118.5" y="188.3">P</text>
<text x="141.1" y="188.6">0.1</text>
</g>
<g font-size="1.6">
<text x="82.7" y="90.5">2</text>
<text x="182.8" y="90.5">2</text>
<text x="32.4" y="96.4">1</text>
<text x="110" y="96.4">1</text>
<text x="40.4" y="108">1</text>
<text x="118.1" y="107.9">1</text>
</g>
</svg>
